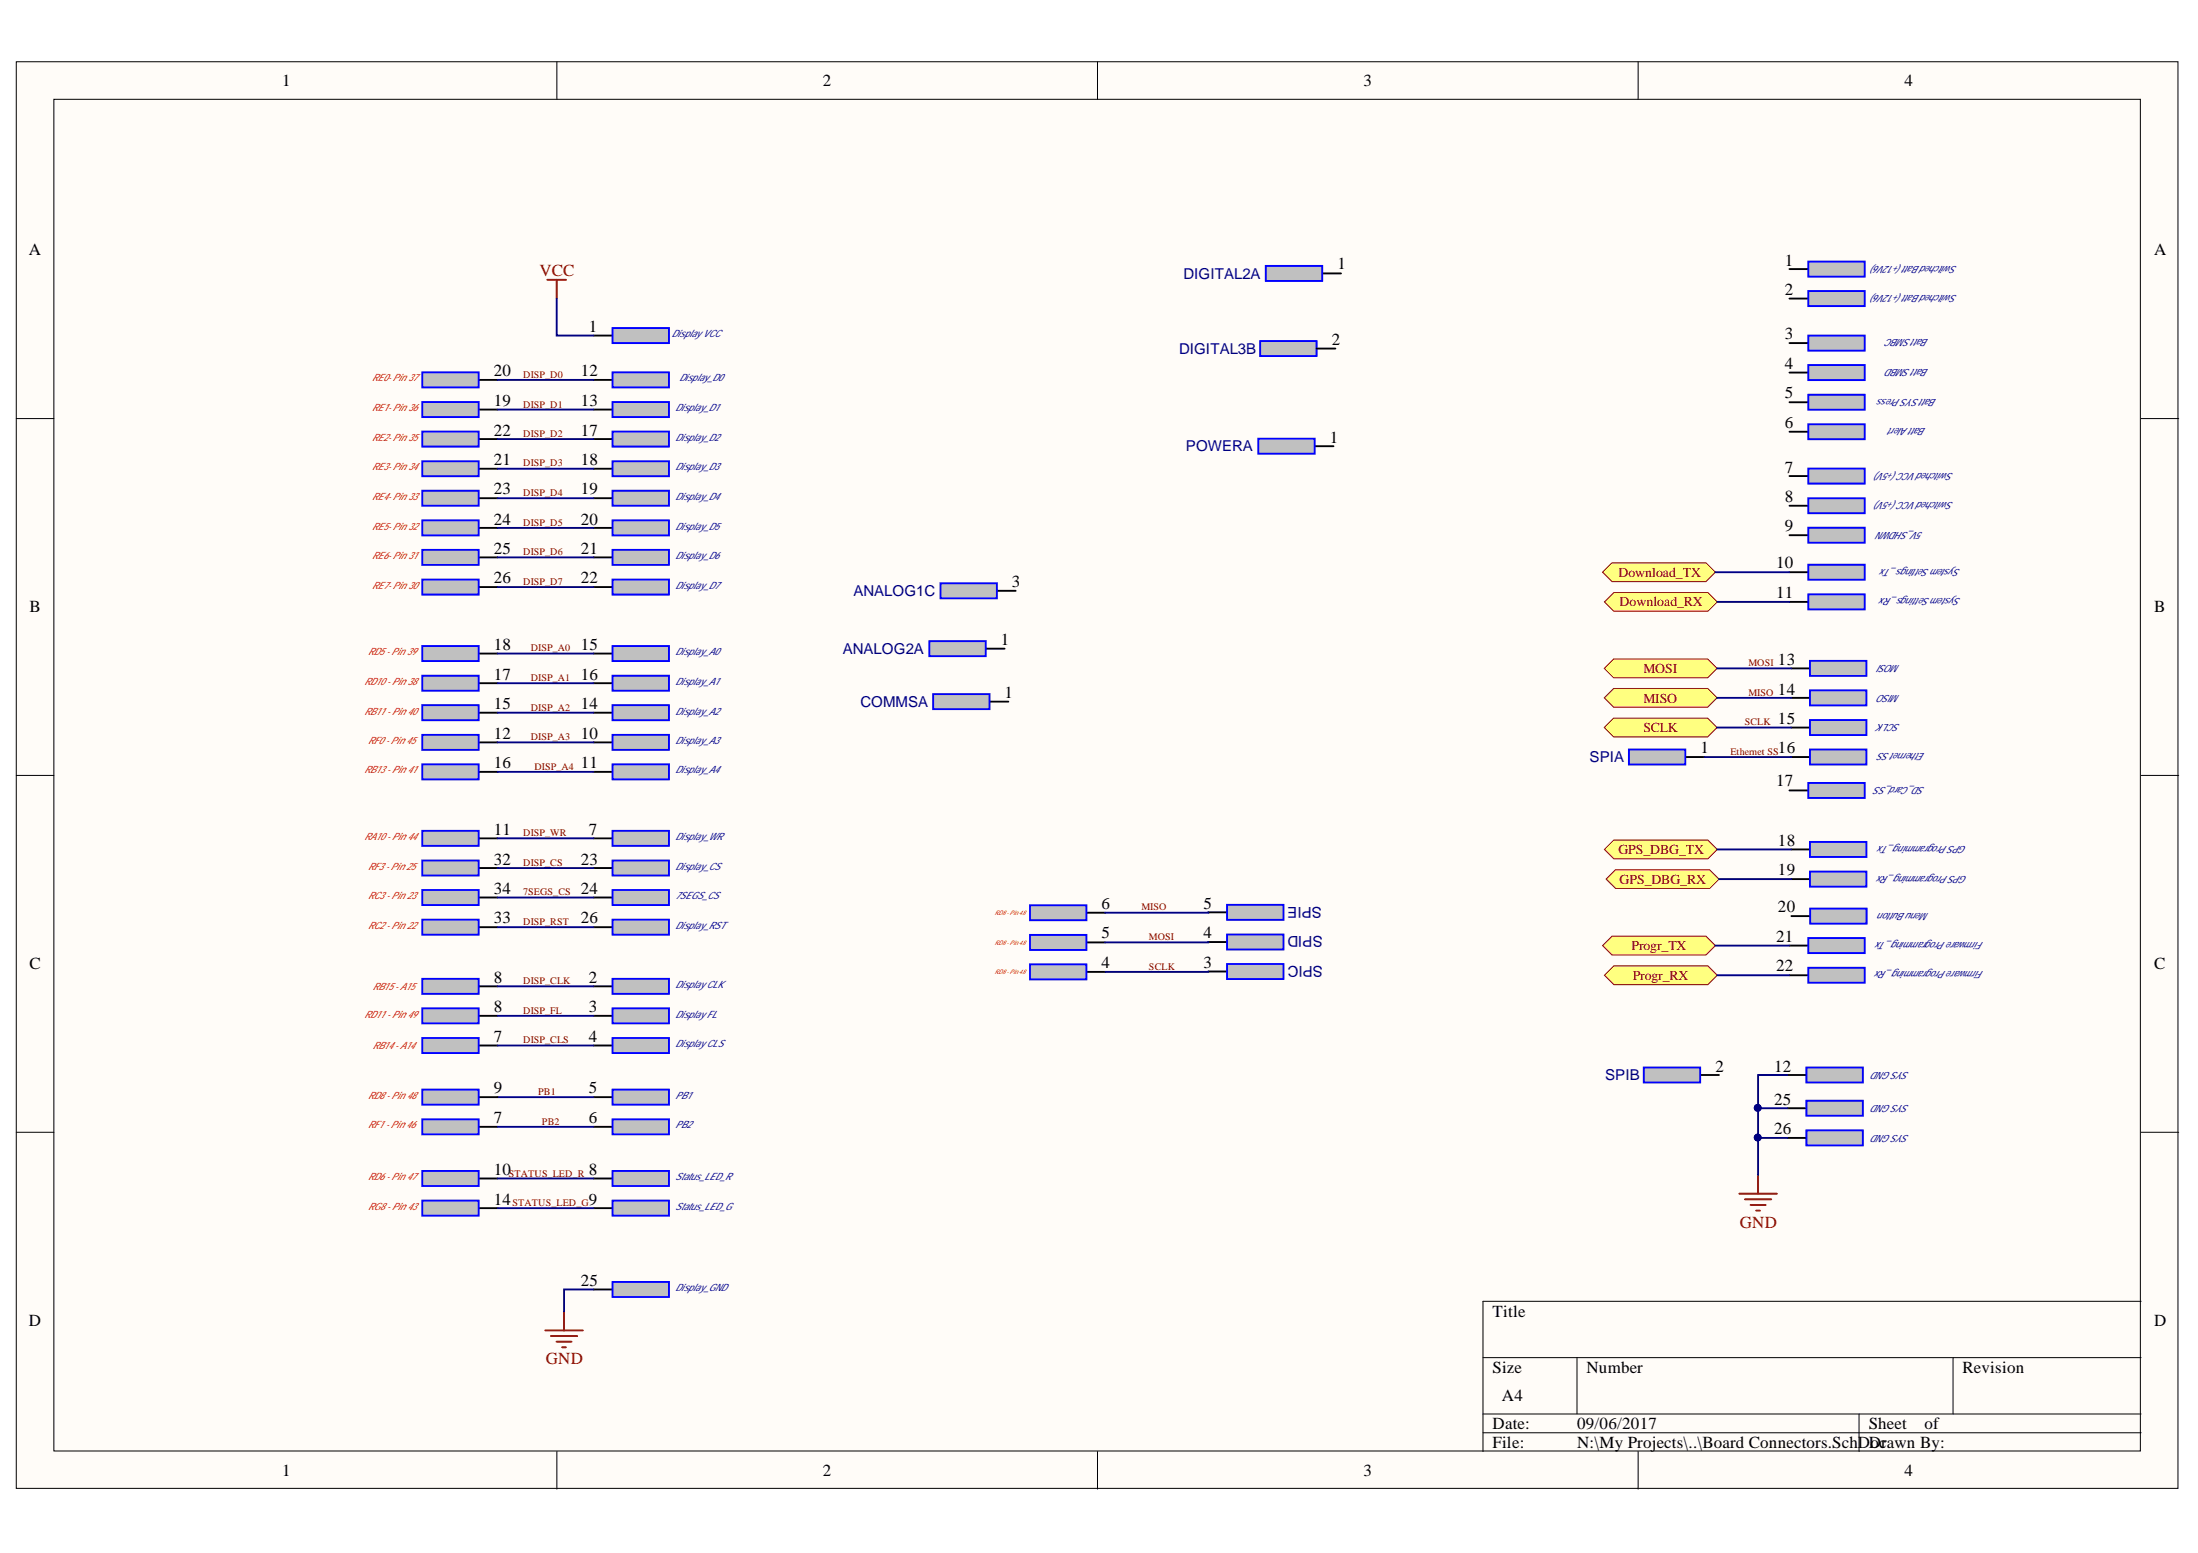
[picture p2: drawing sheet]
<svg xmlns="http://www.w3.org/2000/svg" width="297mm" height="210mm" viewBox="0 0 297 210" stroke-linecap="round" stroke-linejoin="round" font-family="sans-serif">
<g fill="#fffcf8" stroke="#000" stroke-width=".14">
<path d="M2.2 8.3h292.1v192.9h-292.1z"/>
<path d="M7.3 13.4h282v182.7h-282z"/>
</g>
<g fill="none" stroke="#000" stroke-width=".14">
<path d="M75.3 8.3v5.1M148.3 8.3v5.1M221.4 8.3v5.1M2.2 56.6h5.1M289.4 56.6h5M2.2 104.8h5.1M289.4 104.8h5M2.2 153h5.1M289.4 153h5M289.4 175.9h-89v20.3M75.3 196.2v5.1M148.3 196.2v5.1"/>
<path d="M200.4 183.5h89M200.4 191.1h89M200.4 193.7h89M213.1 183.5v7.6M221.4 196.2v5.1M251.2 191.1v5.1M263.9 183.5v7.6"/>
</g>
<path d="M163.3 123.3h2.5" fill="none" stroke="#000" stroke-width=".25"/>
<path d="M165.8 122.3h7.6v2h-7.6z" fill-rule="evenodd" fill="#c0c0c0"/>
<path d="M165.8 122.3h7.6v2h-7.6z" fill="none" stroke="#00f" stroke-width=".25"/>
<path d="M178.7 37h2.5" fill="none" stroke="#000" stroke-width=".25"/>
<path d="M171.1 35.9h7.6v2.1h-7.6z" fill-rule="evenodd" fill="#c0c0c0"/>
<path d="M171.1 35.9h7.6v2.1h-7.6z" fill="none" stroke="#00f" stroke-width=".25"/>
<path d="M170.3 46.1h7.6v2h-7.6z" fill-rule="evenodd" fill="#c0c0c0"/>
<path d="M170.3 46.1h7.6v2h-7.6z" fill="none" stroke="#00f" stroke-width=".25"/>
<path d="M177.9 47.1h2.6M133.2 87.7h2.6" fill="none" stroke="#000" stroke-width=".25"/>
<path d="M125.6 86.7h7.6v2h-7.6z" fill-rule="evenodd" fill="#c0c0c0"/>
<path d="M125.6 86.7h7.6v2h-7.6z" fill="none" stroke="#00f" stroke-width=".25"/>
<path d="M64.7 133.3h2.5" fill="none" stroke="#000" stroke-width=".25"/>
<path d="M57.1 132.3h7.6v2h-7.6z" fill-rule="evenodd" fill="#c0c0c0"/>
<path d="M57.1 132.3h7.6v2h-7.6z" fill="none" stroke="#00f" stroke-width=".25"/>
<path d="M134.7 79.9h2.6" fill="none" stroke="#000" stroke-width=".25"/>
<path d="M127.1 78.8h7.6v2.1h-7.6z" fill-rule="evenodd" fill="#c0c0c0"/>
<path d="M127.1 78.8h7.6v2.1h-7.6z" fill="none" stroke="#00f" stroke-width=".25"/>
<path d="M177.7 60.3h2.5" fill="none" stroke="#000" stroke-width=".25"/>
<path d="M170 59.3h7.7v2h-7.7z" fill-rule="evenodd" fill="#c0c0c0"/>
<path d="M170 59.3h7.7v2h-7.7z" fill="none" stroke="#00f" stroke-width=".25"/>
<path d="M241.8 36.4h2.6" fill="none" stroke="#000" stroke-width=".25"/>
<path d="M244.4 35.4h7.6v2h-7.6z" fill-rule="evenodd" fill="#c0c0c0"/>
<path d="M244.4 35.4h7.6v2h-7.6z" fill="none" stroke="#00f" stroke-width=".25"/>
<path d="M74 37.8h2.5M75.2 37.8v2.6" fill="none" stroke="#800000" stroke-width=".25"/>
<path d="M80.2 45.4h2.6" fill="none" stroke="#000" stroke-width=".25"/>
<path d="M82.8 44.3h7.6v2.1h-7.6z" fill-rule="evenodd" fill="#c0c0c0"/>
<path d="M82.8 44.3h7.6v2.1h-7.6z" fill="none" stroke="#00f" stroke-width=".25"/>
<path d="M80.2 133.3h2.6" fill="none" stroke="#000" stroke-width=".25"/>
<path d="M82.8 132.3h7.6v2h-7.6z" fill-rule="evenodd" fill="#c0c0c0"/>
<path d="M82.8 132.3h7.6v2h-7.6z" fill="none" stroke="#00f" stroke-width=".25"/>
<path d="M80.2 137.3h2.6" fill="none" stroke="#000" stroke-width=".25"/>
<path d="M82.8 136.3h7.6v2h-7.6z" fill-rule="evenodd" fill="#c0c0c0"/>
<path d="M82.8 136.3h7.6v2h-7.6z" fill="none" stroke="#00f" stroke-width=".25"/>
<path d="M80.2 141.3h2.6" fill="none" stroke="#000" stroke-width=".25"/>
<path d="M82.8 140.3h7.6v2h-7.6z" fill-rule="evenodd" fill="#c0c0c0"/>
<path d="M82.8 140.3h7.6v2h-7.6z" fill="none" stroke="#00f" stroke-width=".25"/>
<path d="M80.2 51.3h2.6" fill="none" stroke="#000" stroke-width=".25"/>
<path d="M82.8 50.3h7.6v2.1h-7.6z" fill-rule="evenodd" fill="#c0c0c0"/>
<path d="M82.8 50.3h7.6v2.1h-7.6z" fill="none" stroke="#00f" stroke-width=".25"/>
<path d="M80.2 55.4h2.6" fill="none" stroke="#000" stroke-width=".25"/>
<path d="M82.8 54.3h7.6v2.1h-7.6z" fill-rule="evenodd" fill="#c0c0c0"/>
<path d="M82.8 54.3h7.6v2.1h-7.6z" fill="none" stroke="#00f" stroke-width=".25"/>
<path d="M80.2 59.3h2.6" fill="none" stroke="#000" stroke-width=".25"/>
<path d="M82.8 58.3h7.6v2.1h-7.6z" fill-rule="evenodd" fill="#c0c0c0"/>
<path d="M82.8 58.3h7.6v2.1h-7.6z" fill="none" stroke="#00f" stroke-width=".25"/>
<path d="M80.2 63.4h2.6" fill="none" stroke="#000" stroke-width=".25"/>
<path d="M82.8 62.3h7.6v2.1h-7.6z" fill-rule="evenodd" fill="#c0c0c0"/>
<path d="M82.8 62.3h7.6v2.1h-7.6z" fill="none" stroke="#00f" stroke-width=".25"/>
<path d="M80.2 67.3h2.6" fill="none" stroke="#000" stroke-width=".25"/>
<path d="M82.8 66.3h7.6v2.1h-7.6z" fill-rule="evenodd" fill="#c0c0c0"/>
<path d="M82.8 66.3h7.6v2.1h-7.6z" fill="none" stroke="#00f" stroke-width=".25"/>
<path d="M80.2 71.4h2.6" fill="none" stroke="#000" stroke-width=".25"/>
<path d="M82.8 70.3h7.6v2.1h-7.6z" fill-rule="evenodd" fill="#c0c0c0"/>
<path d="M82.8 70.3h7.6v2.1h-7.6z" fill="none" stroke="#00f" stroke-width=".25"/>
<path d="M80.2 75.3h2.6" fill="none" stroke="#000" stroke-width=".25"/>
<path d="M82.8 74.3h7.6v2.1h-7.6z" fill-rule="evenodd" fill="#c0c0c0"/>
<path d="M82.8 74.3h7.6v2.1h-7.6z" fill="none" stroke="#00f" stroke-width=".25"/>
<path d="M80.2 79.3h2.6" fill="none" stroke="#000" stroke-width=".25"/>
<path d="M82.8 78.3h7.6v2.1h-7.6z" fill-rule="evenodd" fill="#c0c0c0"/>
<path d="M82.8 78.3h7.6v2.1h-7.6z" fill="none" stroke="#00f" stroke-width=".25"/>
<path d="M64.7 100.3h2.5" fill="none" stroke="#000" stroke-width=".25"/>
<path d="M57.1 99.3h7.6v2.1h-7.6z" fill-rule="evenodd" fill="#c0c0c0"/>
<path d="M57.1 99.3h7.6v2.1h-7.6z" fill="none" stroke="#00f" stroke-width=".25"/>
<path d="M64.7 125.3h2.5" fill="none" stroke="#000" stroke-width=".25"/>
<path d="M57.1 124.3h7.6v2h-7.6z" fill-rule="evenodd" fill="#c0c0c0"/>
<path d="M57.1 124.3h7.6v2h-7.6z" fill="none" stroke="#00f" stroke-width=".25"/>
<path d="M64.7 121.3h2.5" fill="none" stroke="#000" stroke-width=".25"/>
<path d="M57.1 120.3h7.6v2h-7.6z" fill-rule="evenodd" fill="#c0c0c0"/>
<path d="M57.1 120.3h7.6v2h-7.6z" fill="none" stroke="#00f" stroke-width=".25"/>
<path d="M64.7 92.3h2.5" fill="none" stroke="#000" stroke-width=".25"/>
<path d="M57.1 91.3h7.6v2.1h-7.6z" fill-rule="evenodd" fill="#c0c0c0"/>
<path d="M57.1 91.3h7.6v2.1h-7.6z" fill="none" stroke="#00f" stroke-width=".25"/>
<path d="M64.7 88.3h2.5" fill="none" stroke="#000" stroke-width=".25"/>
<path d="M57.1 87.3h7.6v2h-7.6z" fill-rule="evenodd" fill="#c0c0c0"/>
<path d="M57.1 87.3h7.6v2h-7.6z" fill="none" stroke="#00f" stroke-width=".25"/>
<path d="M64.7 96.3h2.5" fill="none" stroke="#000" stroke-width=".25"/>
<path d="M57.1 95.3h7.6v2h-7.6z" fill-rule="evenodd" fill="#c0c0c0"/>
<path d="M57.1 95.3h7.6v2h-7.6z" fill="none" stroke="#00f" stroke-width=".25"/>
<path d="M64.7 104.3h2.5" fill="none" stroke="#000" stroke-width=".25"/>
<path d="M57.1 103.3h7.6v2h-7.6z" fill-rule="evenodd" fill="#c0c0c0"/>
<path d="M57.1 103.3h7.6v2h-7.6z" fill="none" stroke="#00f" stroke-width=".25"/>
<path d="M64.7 117.3h2.5" fill="none" stroke="#000" stroke-width=".25"/>
<path d="M57.1 116.3h7.6v2h-7.6z" fill-rule="evenodd" fill="#c0c0c0"/>
<path d="M57.1 116.3h7.6v2h-7.6z" fill="none" stroke="#00f" stroke-width=".25"/>
<path d="M64.7 113.3h2.5" fill="none" stroke="#000" stroke-width=".25"/>
<path d="M57.1 112.3h7.6v2h-7.6z" fill-rule="evenodd" fill="#c0c0c0"/>
<path d="M57.1 112.3h7.6v2h-7.6z" fill="none" stroke="#00f" stroke-width=".25"/>
<path d="M64.7 152.3h2.5" fill="none" stroke="#000" stroke-width=".25"/>
<path d="M57.1 151.3h7.6v2h-7.6z" fill-rule="evenodd" fill="#c0c0c0"/>
<path d="M57.1 151.3h7.6v2h-7.6z" fill="none" stroke="#00f" stroke-width=".25"/>
<path d="M64.7 159.3h2.5" fill="none" stroke="#000" stroke-width=".25"/>
<path d="M57.1 158.3h7.6v2h-7.6z" fill-rule="evenodd" fill="#c0c0c0"/>
<path d="M57.1 158.3h7.6v2h-7.6z" fill="none" stroke="#00f" stroke-width=".25"/>
<path d="M64.7 137.3h2.5" fill="none" stroke="#000" stroke-width=".25"/>
<path d="M57.1 136.3h7.6v2h-7.6z" fill-rule="evenodd" fill="#c0c0c0"/>
<path d="M57.1 136.3h7.6v2h-7.6z" fill="none" stroke="#00f" stroke-width=".25"/>
<path d="M64.7 79.3h2.5" fill="none" stroke="#000" stroke-width=".25"/>
<path d="M57.1 78.3h7.6v2.1h-7.6z" fill-rule="evenodd" fill="#c0c0c0"/>
<path d="M57.1 78.3h7.6v2.1h-7.6z" fill="none" stroke="#00f" stroke-width=".25"/>
<path d="M64.7 75.3h2.5" fill="none" stroke="#000" stroke-width=".25"/>
<path d="M57.1 74.3h7.6v2.1h-7.6z" fill-rule="evenodd" fill="#c0c0c0"/>
<path d="M57.1 74.3h7.6v2.1h-7.6z" fill="none" stroke="#00f" stroke-width=".25"/>
<path d="M64.7 71.4h2.5" fill="none" stroke="#000" stroke-width=".25"/>
<path d="M57.1 70.3h7.6v2.1h-7.6z" fill-rule="evenodd" fill="#c0c0c0"/>
<path d="M57.1 70.3h7.6v2.1h-7.6z" fill="none" stroke="#00f" stroke-width=".25"/>
<path d="M64.7 67.3h2.5" fill="none" stroke="#000" stroke-width=".25"/>
<path d="M57.1 66.3h7.6v2.1h-7.6z" fill-rule="evenodd" fill="#c0c0c0"/>
<path d="M57.1 66.3h7.6v2.1h-7.6z" fill="none" stroke="#00f" stroke-width=".25"/>
<path d="M64.7 63.4h2.5" fill="none" stroke="#000" stroke-width=".25"/>
<path d="M57.1 62.3h7.6v2.1h-7.6z" fill-rule="evenodd" fill="#c0c0c0"/>
<path d="M57.1 62.3h7.6v2.1h-7.6z" fill="none" stroke="#00f" stroke-width=".25"/>
<path d="M64.7 59.3h2.5" fill="none" stroke="#000" stroke-width=".25"/>
<path d="M57.1 58.3h7.6v2.1h-7.6z" fill-rule="evenodd" fill="#c0c0c0"/>
<path d="M57.1 58.3h7.6v2.1h-7.6z" fill="none" stroke="#00f" stroke-width=".25"/>
<path d="M64.7 55.4h2.5" fill="none" stroke="#000" stroke-width=".25"/>
<path d="M57.1 54.3h7.6v2.1h-7.6z" fill-rule="evenodd" fill="#c0c0c0"/>
<path d="M57.1 54.3h7.6v2.1h-7.6z" fill="none" stroke="#00f" stroke-width=".25"/>
<path d="M64.7 51.3h2.5" fill="none" stroke="#000" stroke-width=".25"/>
<path d="M57.1 50.3h7.6v2.1h-7.6z" fill-rule="evenodd" fill="#c0c0c0"/>
<path d="M57.1 50.3h7.6v2.1h-7.6z" fill="none" stroke="#00f" stroke-width=".25"/>
<path d="M80.2 88.3h2.6" fill="none" stroke="#000" stroke-width=".25"/>
<path d="M82.8 87.3h7.6v2h-7.6z" fill-rule="evenodd" fill="#c0c0c0"/>
<path d="M82.8 87.3h7.6v2h-7.6z" fill="none" stroke="#00f" stroke-width=".25"/>
<path d="M80.2 92.3h2.6" fill="none" stroke="#000" stroke-width=".25"/>
<path d="M82.8 91.3h7.6v2.1h-7.6z" fill-rule="evenodd" fill="#c0c0c0"/>
<path d="M82.8 91.3h7.6v2.1h-7.6z" fill="none" stroke="#00f" stroke-width=".25"/>
<path d="M80.2 96.3h2.6" fill="none" stroke="#000" stroke-width=".25"/>
<path d="M82.8 95.3h7.6v2h-7.6z" fill-rule="evenodd" fill="#c0c0c0"/>
<path d="M82.8 95.3h7.6v2h-7.6z" fill="none" stroke="#00f" stroke-width=".25"/>
<path d="M80.2 100.3h2.6" fill="none" stroke="#000" stroke-width=".25"/>
<path d="M82.8 99.3h7.6v2.1h-7.6z" fill-rule="evenodd" fill="#c0c0c0"/>
<path d="M82.8 99.3h7.6v2.1h-7.6z" fill="none" stroke="#00f" stroke-width=".25"/>
<path d="M80.2 104.3h2.6" fill="none" stroke="#000" stroke-width=".25"/>
<path d="M82.8 103.3h7.6v2h-7.6z" fill-rule="evenodd" fill="#c0c0c0"/>
<path d="M82.8 103.3h7.6v2h-7.6z" fill="none" stroke="#00f" stroke-width=".25"/>
<path d="M80.2 113.3h2.6" fill="none" stroke="#000" stroke-width=".25"/>
<path d="M82.8 112.3h7.6v2h-7.6z" fill-rule="evenodd" fill="#c0c0c0"/>
<path d="M82.8 112.3h7.6v2h-7.6z" fill="none" stroke="#00f" stroke-width=".25"/>
<path d="M80.2 117.3h2.6" fill="none" stroke="#000" stroke-width=".25"/>
<path d="M82.8 116.3h7.6v2h-7.6z" fill-rule="evenodd" fill="#c0c0c0"/>
<path d="M82.8 116.3h7.6v2h-7.6z" fill="none" stroke="#00f" stroke-width=".25"/>
<path d="M80.2 121.3h2.6" fill="none" stroke="#000" stroke-width=".25"/>
<path d="M82.8 120.3h7.6v2h-7.6z" fill-rule="evenodd" fill="#c0c0c0"/>
<path d="M82.8 120.3h7.6v2h-7.6z" fill="none" stroke="#00f" stroke-width=".25"/>
<path d="M80.2 125.3h2.6" fill="none" stroke="#000" stroke-width=".25"/>
<path d="M82.8 124.3h7.6v2h-7.6z" fill-rule="evenodd" fill="#c0c0c0"/>
<path d="M82.8 124.3h7.6v2h-7.6z" fill="none" stroke="#00f" stroke-width=".25"/>
<path d="M80.2 174.3h2.6" fill="none" stroke="#000" stroke-width=".25"/>
<path d="M82.8 173.3h7.6v2h-7.6z" fill-rule="evenodd" fill="#c0c0c0"/>
<path d="M82.8 173.3h7.6v2h-7.6z" fill="none" stroke="#00f" stroke-width=".25"/>
<path d="M80.2 159.3h2.6" fill="none" stroke="#000" stroke-width=".25"/>
<path d="M82.8 158.3h7.6v2h-7.6z" fill-rule="evenodd" fill="#c0c0c0"/>
<path d="M82.8 158.3h7.6v2h-7.6z" fill="none" stroke="#00f" stroke-width=".25"/>
<path d="M80.2 163.3h2.6" fill="none" stroke="#000" stroke-width=".25"/>
<path d="M82.8 162.3h7.6v2h-7.6z" fill-rule="evenodd" fill="#c0c0c0"/>
<path d="M82.8 162.3h7.6v2h-7.6z" fill="none" stroke="#00f" stroke-width=".25"/>
<path d="M64.7 163.3h2.5" fill="none" stroke="#000" stroke-width=".25"/>
<path d="M57.1 162.3h7.6v2h-7.6z" fill-rule="evenodd" fill="#c0c0c0"/>
<path d="M57.1 162.3h7.6v2h-7.6z" fill="none" stroke="#00f" stroke-width=".25"/>
<path d="M73.7 179.8h5.1M76.2 177.3v2.5M74.4 180.6h3.6M75.2 181.3h2M76 182.1h.5" fill="none" stroke="#800000" stroke-width=".25"/>
<path d="M80.2 148.3h2.6" fill="none" stroke="#000" stroke-width=".25"/>
<path d="M82.8 147.3h7.6v2h-7.6z" fill-rule="evenodd" fill="#c0c0c0"/>
<path d="M82.8 147.3h7.6v2h-7.6z" fill="none" stroke="#00f" stroke-width=".25"/>
<path d="M80.2 152.3h2.6" fill="none" stroke="#000" stroke-width=".25"/>
<path d="M82.8 151.3h7.6v2h-7.6z" fill-rule="evenodd" fill="#c0c0c0"/>
<path d="M82.8 151.3h7.6v2h-7.6z" fill="none" stroke="#00f" stroke-width=".25"/>
<path d="M64.7 141.3h2.5" fill="none" stroke="#000" stroke-width=".25"/>
<path d="M57.1 140.3h7.6v2h-7.6z" fill-rule="evenodd" fill="#c0c0c0"/>
<path d="M57.1 140.3h7.6v2h-7.6z" fill="none" stroke="#00f" stroke-width=".25"/>
<path d="M241.8 40.4h2.6" fill="none" stroke="#000" stroke-width=".25"/>
<path d="M244.4 39.3h7.6v2.1h-7.6z" fill-rule="evenodd" fill="#c0c0c0"/>
<path d="M244.4 39.3h7.6v2.1h-7.6z" fill="none" stroke="#00f" stroke-width=".25"/>
<path d="M241.6 149.8h2.5" fill="none" stroke="#000" stroke-width=".25"/>
<path d="M244.1 148.8h7.6v2h-7.6z" fill-rule="evenodd" fill="#c0c0c0"/>
<path d="M244.1 148.8h7.6v2h-7.6z" fill="none" stroke="#00f" stroke-width=".25"/>
<path d="M241.6 153.8h2.5" fill="none" stroke="#000" stroke-width=".25"/>
<path d="M244.1 152.8h7.6v2h-7.6z" fill-rule="evenodd" fill="#c0c0c0"/>
<path d="M244.1 152.8h7.6v2h-7.6z" fill="none" stroke="#00f" stroke-width=".25"/>
<path d="M241.8 64.3h2.6" fill="none" stroke="#000" stroke-width=".25"/>
<path d="M244.4 63.3h7.6v2.1h-7.6z" fill-rule="evenodd" fill="#c0c0c0"/>
<path d="M244.4 63.3h7.6v2.1h-7.6z" fill="none" stroke="#00f" stroke-width=".25"/>
<path d="M241.8 68.4h2.6" fill="none" stroke="#000" stroke-width=".25"/>
<path d="M244.4 67.3h7.6v2.1h-7.6z" fill-rule="evenodd" fill="#c0c0c0"/>
<path d="M244.4 67.3h7.6v2.1h-7.6z" fill="none" stroke="#00f" stroke-width=".25"/>
<path d="M242.1 90.3h2.5" fill="none" stroke="#000" stroke-width=".25"/>
<path d="M244.6 89.3h7.6v2.1h-7.6z" fill-rule="evenodd" fill="#c0c0c0"/>
<path d="M244.6 89.3h7.6v2.1h-7.6z" fill="none" stroke="#00f" stroke-width=".25"/>
<path d="M242.1 94.3h2.5" fill="none" stroke="#000" stroke-width=".25"/>
<path d="M244.6 93.3h7.6v2h-7.6z" fill-rule="evenodd" fill="#c0c0c0"/>
<path d="M244.6 93.3h7.6v2h-7.6z" fill="none" stroke="#00f" stroke-width=".25"/>
<path d="M242.1 98.3h2.5" fill="none" stroke="#000" stroke-width=".25"/>
<path d="M244.6 97.3h7.6v2h-7.6z" fill-rule="evenodd" fill="#c0c0c0"/>
<path d="M244.6 97.3h7.6v2h-7.6z" fill="none" stroke="#00f" stroke-width=".25"/>
<path d="M242.1 102.3h2.5" fill="none" stroke="#000" stroke-width=".25"/>
<path d="M244.6 101.3h7.6v2h-7.6z" fill-rule="evenodd" fill="#c0c0c0"/>
<path d="M244.6 101.3h7.6v2h-7.6z" fill="none" stroke="#00f" stroke-width=".25"/>
<path d="M241.8 46.4h2.6" fill="none" stroke="#000" stroke-width=".25"/>
<path d="M244.4 45.4h7.6v2h-7.6z" fill-rule="evenodd" fill="#c0c0c0"/>
<path d="M244.4 45.4h7.6v2h-7.6z" fill="none" stroke="#00f" stroke-width=".25"/>
<path d="M241.8 50.4h2.6" fill="none" stroke="#000" stroke-width=".25"/>
<path d="M244.4 49.3h7.6v2.1h-7.6z" fill-rule="evenodd" fill="#c0c0c0"/>
<path d="M244.4 49.3h7.6v2.1h-7.6z" fill="none" stroke="#00f" stroke-width=".25"/>
<path d="M241.8 54.4h2.6" fill="none" stroke="#000" stroke-width=".25"/>
<path d="M244.4 53.4h7.6v2h-7.6z" fill-rule="evenodd" fill="#c0c0c0"/>
<path d="M244.4 53.4h7.6v2h-7.6z" fill="none" stroke="#00f" stroke-width=".25"/>
<path d="M241.8 58.4h2.6" fill="none" stroke="#000" stroke-width=".25"/>
<path d="M244.4 57.3h7.6v2.1h-7.6z" fill-rule="evenodd" fill="#c0c0c0"/>
<path d="M244.4 57.3h7.6v2.1h-7.6z" fill="none" stroke="#00f" stroke-width=".25"/>
<path d="M241.8 127.8h2.6" fill="none" stroke="#000" stroke-width=".25"/>
<path d="M244.4 126.8h7.6v2h-7.6z" fill-rule="evenodd" fill="#c0c0c0"/>
<path d="M244.4 126.8h7.6v2h-7.6z" fill="none" stroke="#00f" stroke-width=".25"/>
<path d="M241.8 131.8h2.6" fill="none" stroke="#000" stroke-width=".25"/>
<path d="M244.4 130.8h7.6v2h-7.6z" fill-rule="evenodd" fill="#c0c0c0"/>
<path d="M244.4 130.8h7.6v2h-7.6z" fill="none" stroke="#00f" stroke-width=".25"/>
<g fill="#ffff80" stroke="#800000" stroke-width=".14">
<path d="M216.6 127.8l1.2-1.3h12.7l1.3 1.3-1.3 1.3h-12.7z" fill-rule="evenodd"/>
<path d="M216.8 131.8l1.3-1.3h12.7l1.3 1.3-1.3 1.3h-12.7z" fill-rule="evenodd"/>
</g>
<path d="M237.6 158.8v2.5M235 161.3h5.1M235.8 162.1h3.6M236.6 162.9h2M237.3 163.6h.5" fill="none" stroke="#800000" stroke-width=".25"/>
<path d="M242.1 114.8h2.5" fill="none" stroke="#000" stroke-width=".25"/>
<path d="M244.6 113.8h7.6v2h-7.6z" fill-rule="evenodd" fill="#c0c0c0"/>
<path d="M244.6 113.8h7.6v2h-7.6z" fill="none" stroke="#00f" stroke-width=".25"/>
<path d="M242.1 118.8h2.5" fill="none" stroke="#000" stroke-width=".25"/>
<path d="M244.6 117.8h7.6v2h-7.6z" fill-rule="evenodd" fill="#c0c0c0"/>
<path d="M244.6 117.8h7.6v2h-7.6z" fill="none" stroke="#00f" stroke-width=".25"/>
<g fill="#ffff80" stroke="#800000" stroke-width=".14">
<path d="M217.1 118.8l1.2-1.2h12.7l1.3 1.2-1.3 1.3h-12.7z" fill-rule="evenodd"/>
<path d="M216.8 114.8l1.3-1.3h12.7l1.3 1.3-1.3 1.3h-12.7z" fill-rule="evenodd"/>
</g>
<path d="M241.8 77.3h2.6" fill="none" stroke="#000" stroke-width=".25"/>
<path d="M244.4 76.3h7.6v2.1h-7.6z" fill-rule="evenodd" fill="#c0c0c0"/>
<path d="M244.4 76.3h7.6v2.1h-7.6z" fill="none" stroke="#00f" stroke-width=".25"/>
<path d="M241.8 81.4h2.6" fill="none" stroke="#000" stroke-width=".25"/>
<path d="M244.4 80.3h7.6v2.1h-7.6z" fill-rule="evenodd" fill="#c0c0c0"/>
<path d="M244.4 80.3h7.6v2.1h-7.6z" fill="none" stroke="#00f" stroke-width=".25"/>
<g fill="#ffff80" stroke="#800000" stroke-width=".14">
<path d="M216.8 81.4l1.3-1.3h12.7l1.3 1.3-1.3 1.2h-12.7z" fill-rule="evenodd"/>
<path d="M216.6 77.3l1.2-1.2h12.7l1.3 1.2-1.3 1.3h-12.7z" fill-rule="evenodd"/>
</g>
<path d="M241.8 72.3h2.6" fill="none" stroke="#000" stroke-width=".25"/>
<path d="M244.4 71.3h7.6v2.1h-7.6z" fill-rule="evenodd" fill="#c0c0c0"/>
<path d="M244.4 71.3h7.6v2.1h-7.6z" fill="none" stroke="#00f" stroke-width=".25"/>
<path d="M241.6 145.3h2.5" fill="none" stroke="#000" stroke-width=".25"/>
<path d="M244.1 144.3h7.6v2h-7.6z" fill-rule="evenodd" fill="#c0c0c0"/>
<path d="M244.1 144.3h7.6v2h-7.6z" fill="none" stroke="#00f" stroke-width=".25"/>
<path d="M242.1 123.8h2.5" fill="none" stroke="#000" stroke-width=".25"/>
<path d="M244.6 122.8h7.7v2h-7.7z" fill-rule="evenodd" fill="#c0c0c0"/>
<path d="M244.6 122.8h7.7v2h-7.7z" fill="none" stroke="#00f" stroke-width=".25"/>
<path d="M241.8 106.8h2.6" fill="none" stroke="#000" stroke-width=".25"/>
<path d="M244.4 105.8h7.6v2.1h-7.6z" fill-rule="evenodd" fill="#c0c0c0"/>
<path d="M244.4 105.8h7.6v2.1h-7.6z" fill="none" stroke="#00f" stroke-width=".25"/>
<path d="M133.7 94.8h2.6" fill="none" stroke="#000" stroke-width=".25"/>
<path d="M126.1 93.8h7.6v2h-7.6z" fill-rule="evenodd" fill="#c0c0c0"/>
<path d="M126.1 93.8h7.6v2h-7.6z" fill="none" stroke="#00f" stroke-width=".25"/>
<path d="M146.8 123.4h2.6" fill="none" stroke="#000" stroke-width=".25"/>
<path d="M139.2 122.3h7.6v2.1h-7.6z" fill-rule="evenodd" fill="#c0c0c0"/>
<path d="M139.2 122.3h7.6v2.1h-7.6z" fill="none" stroke="#00f" stroke-width=".25"/>
<path d="M146.8 127.4h2.6" fill="none" stroke="#000" stroke-width=".25"/>
<path d="M139.2 126.4h7.6v2h-7.6z" fill-rule="evenodd" fill="#c0c0c0"/>
<path d="M139.2 126.4h7.6v2h-7.6z" fill="none" stroke="#00f" stroke-width=".25"/>
<path d="M146.8 131.4h2.6" fill="none" stroke="#000" stroke-width=".25"/>
<path d="M139.2 130.3h7.6v2.1h-7.6z" fill-rule="evenodd" fill="#c0c0c0"/>
<path d="M139.2 130.3h7.6v2.1h-7.6z" fill="none" stroke="#00f" stroke-width=".25"/>
<path d="M163.3 127.3h2.5" fill="none" stroke="#000" stroke-width=".25"/>
<path d="M165.8 126.3h7.6v2h-7.6z" fill-rule="evenodd" fill="#c0c0c0"/>
<path d="M165.8 126.3h7.6v2h-7.6z" fill="none" stroke="#00f" stroke-width=".25"/>
<path d="M163.3 131.3h2.5" fill="none" stroke="#000" stroke-width=".25"/>
<path d="M165.8 130.3h7.6v2h-7.6z" fill-rule="evenodd" fill="#c0c0c0"/>
<path d="M165.8 130.3h7.6v2h-7.6z" fill="none" stroke="#00f" stroke-width=".25"/>
<path d="M229.8 145.3h2.5" fill="none" stroke="#000" stroke-width=".25"/>
<path d="M222.1 144.3h7.7v2h-7.7z" fill-rule="evenodd" fill="#c0c0c0"/>
<path d="M222.1 144.3h7.7v2h-7.7z" fill="none" stroke="#00f" stroke-width=".25"/>
<path d="M227.8 102.3h2.5" fill="none" stroke="#000" stroke-width=".25"/>
<path d="M220.1 101.3h7.7v2h-7.7z" fill-rule="evenodd" fill="#c0c0c0"/>
<path d="M220.1 101.3h7.7v2h-7.7z" fill="none" stroke="#00f" stroke-width=".25"/>
<g fill="#ffff80" stroke="#800000" stroke-width=".14">
<path d="M216.8 90.3l1.3-1.2h12.7l1.2 1.2-1.2 1.3h-12.7z" fill-rule="evenodd"/>
<path d="M216.8 94.3l1.3-1.2h12.7l1.2 1.2-1.2 1.3h-12.7z" fill-rule="evenodd"/>
<path d="M216.8 98.3l1.3-1.2h12.7l1.2 1.2-1.2 1.3h-12.7z" fill-rule="evenodd"/>
</g>
<g fill="none" stroke="#000080" stroke-width=".25">
<path d="M67.2 51.3h13M67.2 55.4h13M67.2 59.3h13M75.2 40.4v5h5M67.2 63.4h13M67.2 67.3h13M67.2 71.4h13M67.2 75.3h13M67.2 79.3h13M231.8 77.3h10M67.2 88.3h13M67.2 92.3h13"/>
<path d="M67.2 96.3h13M232 90.3h10.1M232 94.3h10.1M232 98.3h10.1M232.1 81.4h9.7M67.2 100.3h13M67.2 104.3h13M67.2 113.3h13M67.2 117.3h13M230.3 102.3h11.8M232.1 114.8h10M232.3 118.8h9.8"/>
<path d="M67.2 121.3h13M67.2 125.3h13M67.2 133.3h13M67.2 137.3h13M163.3 131.3l-13.9 .1M163.3 127.3l-13.9 .1M163.3 123.3l-13.9 .1M231.8 127.8h10M232.1 131.8h9.7M67.2 141.3h13M67.2 159.3h13M67.2 148.3h13"/>
<path d="M237.6 153.8h4M237.6 149.8h4M241.6 145.3h-4v13.5M67.2 163.3h13M80.2 174.3h-4v3"/>
</g>
<g fill="#000080" stroke="#000080" stroke-width=".14">
<circle cx="237.5" cy="153.7" r=".46"/>
<circle cx="237.5" cy="149.7" r=".46"/>
</g>
<path d="M64.7 148.3h2.5" fill="none" stroke="#000" stroke-width=".25"/>
<path d="M57.1 147.3h7.6v2h-7.6z" fill-rule="evenodd" fill="#c0c0c0"/>
<path d="M57.1 147.3h7.6v2h-7.6z" fill="none" stroke="#00f" stroke-width=".25"/>
<path d="M67.2 152.3h13" fill="none" stroke="#000080" stroke-width=".25"/>
<g font-size="2.3">
<text x="38.1" y="11.7">1</text>
<text x="111.2" y="11.7">2</text>
<text x="184.3" y="11.7">3</text>
<text x="257.4" y="11.7">4</text>
<text x="3.9" y="34.5">A</text>
<text x="241.2" y="35.9">1</text>
<text x="291.1" y="34.5">A</text>
<text x="180.7" y="36.4">1</text>
<text x="241.2" y="39.9">2</text>
<text x="79.6" y="44.9">1</text>
<text x="180" y="46.6">2</text>
<text x="241.2" y="45.9">3</text>
<text x="66.7" y="50.9">20</text>
<text x="78.5" y="50.9">12</text>
<text x="241.2" y="49.9">4</text>
<text x="241.2" y="53.8">5</text>
<text x="66.7" y="58.9">22</text>
<text x="66.7" y="54.8">19</text>
<text x="78.5" y="54.8">13</text>
<text x="78.5" y="58.9">17</text>
<text x="179.7" y="59.8">1</text>
<text x="241.2" y="57.9">6</text>
<text x="66.7" y="62.9">21</text>
<text x="78.5" y="62.9">18</text>
<text x="241.2" y="63.9">7</text>
<text x="66.7" y="70.9">24</text>
<text x="66.7" y="66.8">23</text>
<text x="78.5" y="66.8">19</text>
<text x="78.5" y="70.9">20</text>
<text x="241.2" y="67.8">8</text>
<text x="241.2" y="71.8">9</text>
<text x="66.7" y="74.9">25</text>
<text x="78.5" y="74.9">21</text>
<text x="240" y="76.8">10</text>
<text x="4" y="82.7">B</text>
<text x="66.7" y="78.8">26</text>
<text x="78.5" y="78.8">22</text>
<text x="136.8" y="79.3">3</text>
<text x="240" y="80.9">11</text>
<text x="291.1" y="82.7">B</text>
<text x="66.7" y="87.9">18</text>
<text x="78.5" y="87.9">15</text>
<text x="135.2" y="87.2">1</text>
<text x="240.3" y="89.8">13</text>
<text x="66.7" y="91.8">17</text>
<text x="66.7" y="95.8">15</text>
<text x="78.5" y="91.8">16</text>
<text x="78.5" y="95.8">14</text>
<text x="135.7" y="94.3">1</text>
<text x="240.3" y="93.9">14</text>
<text x="66.7" y="99.9">12</text>
<text x="78.5" y="99.9">10</text>
<text x="229.8" y="101.8">1</text>
<text x="240.3" y="97.8">15</text>
<text x="240.3" y="101.8">16</text>
<text x="66.7" y="103.8">16</text>
<text x="78.5" y="103.8">11</text>
<text x="240" y="106.3">17</text>
<text x="66.7" y="112.8">11</text>
<text x="79.6" y="112.8">7</text>
<text x="66.7" y="116.9">32</text>
<text x="78.5" y="116.9">23</text>
<text x="240.3" y="114.3">18</text>
<text x="240.3" y="118.3">19</text>
<text x="66.7" y="124.8">33</text>
<text x="66.7" y="120.8">34</text>
<text x="78.5" y="120.8">24</text>
<text x="78.5" y="124.8">26</text>
<text x="148.8" y="122.9">6</text>
<text x="162.6" y="122.9">5</text>
<text x="240.3" y="123.3">20</text>
<text x="4" y="131">C</text>
<text x="148.8" y="126.8">5</text>
<text x="148.8" y="130.9">4</text>
<text x="162.6" y="126.8">4</text>
<text x="162.6" y="130.8">3</text>
<text x="240" y="127.3">21</text>
<text x="240" y="131.3">22</text>
<text x="291.1" y="131">C</text>
<text x="66.7" y="132.8">8</text>
<text x="66.7" y="136.8">8</text>
<text x="79.6" y="132.8">2</text>
<text x="79.6" y="136.8">3</text>
<text x="66.7" y="140.8">7</text>
<text x="79.6" y="140.8">4</text>
<text x="66.7" y="147.8">9</text>
<text x="79.6" y="147.8">5</text>
<text x="231.8" y="144.8">2</text>
<text x="239.8" y="149.3">25</text>
<text x="239.8" y="144.8">12</text>
<text x="66.7" y="151.8">7</text>
<text x="79.6" y="151.8">6</text>
<text x="239.8" y="153.3">26</text>
<text x="66.7" y="158.8">10</text>
<text x="79.6" y="158.8">8</text>
<text x="66.7" y="162.8">14</text>
<text x="79.6" y="162.8">9</text>
<text x="78.5" y="173.8">25</text>
<text x="3.9" y="179.2">D</text>
<text x="201.7" y="177.9">Title</text>
<text x="291.1" y="179.2">D</text>
<text x="201.7" y="185.6">Size</text>
<text x="214.4" y="185.6">Number</text>
<text x="265.2" y="185.6">Revision</text>
<text x="203" y="189.4">A4</text>
<text x="201.7" y="193.2">Date:</text>
<text x="201.7" y="195.7">File:</text>
<text x="213.1" y="193.2">09/06/2017</text>
<text x="213.1" y="195.7">N:\My Projects\..\Board Connectors.SchDDrawn By:</text>
<text x="252.5" y="193.2">Sheet</text>
<text x="252.8" y="195.7">oc</text>
<text x="260.1" y="193.2">of</text>
<text x="38.1" y="199.5">1</text>
<text x="111.2" y="199.5">2</text>
<text x="184.3" y="199.5">3</text>
<text x="257.4" y="199.5">4</text>
</g>
<g font-size="2.3" fill="#800000">
<text x="72.9" y="37.3">VCC</text>
<text x="235.1" y="165.9">GND</text>
<text x="73.7" y="184.4">GND</text>
</g>
<g font-size="2" fill="#000080">
<text x="159.9" y="37.7">DIGITAL2A</text>
<text x="159.3" y="47.8">DIGITAL3B</text>
<text x="160.3" y="61">POWERA</text>
<text x="115.4" y="80.5">ANALOG1C</text>
<text x="113.9" y="88.4">ANALOG2A</text>
<text x="116.3" y="95.6">COMMSA</text>
<text x="214.8" y="103">SPIA</text>
<text x="178.6" y="122.6" transform="rotate(-180 178.6 122.6)">SPIE</text>
<text x="178.8" y="126.6" transform="rotate(-180 178.8 126.6)">SPID</text>
<text x="178.8" y="130.6" transform="rotate(-180 178.8 130.6)">SPIC</text>
<text x="216.9" y="146">SPIB</text>
</g>
<g font-size="1.9" fill="#800000">
<text x="218.7" y="78">Download_TX</text>
<text x="218.9" y="82">Download_RX</text>
<text x="222.1" y="90.9">MOSI</text>
<text x="222.1" y="95">MISO</text>
<text x="222.1" y="98.9">SCLK</text>
<text x="218.7" y="115.4">GPS_DBG_TX</text>
<text x="218.9" y="119.5">GPS_DBG_RX</text>
<text x="220.5" y="128.4">Progr_TX</text>
<text x="220.7" y="132.4">Progr_RX</text>
</g>
<g font-size="1.4" fill="#000080">
<text x="264.5" y="35.9" transform="rotate(-180 264.5 35.9)">Switched Batt (+12V6)</text>
<text x="264.5" y="39.9" transform="rotate(-180 264.5 39.9)">Switched Batt (+12V6)</text>
<text x="90.7" y="45.5">Display VCC</text>
<text x="260.7" y="45.9" transform="rotate(-180 260.7 45.9)">BattSMBC</text>
<text x="91.8" y="51.5">Display_D0</text>
<text x="260.7" y="49.9" transform="rotate(-180 260.7 49.9)">Batt SMBD</text>
<text x="261.8" y="53.9" transform="rotate(-180 261.8 53.9)">BattSYS Press</text>
<text x="91.3" y="55.6">Display_D1</text>
<text x="91.3" y="59.6">Display_D2</text>
<text x="260.3" y="57.9" transform="rotate(-180 260.3 57.9)">Batt Alert</text>
<text x="91.3" y="63.5">Display_D3</text>
<text x="264" y="63.9" transform="rotate(-180 264 63.9)">Switched VCC (+5V)</text>
<text x="91.3" y="67.6">Display_D4</text>
<text x="91.3" y="71.6">Display_D5</text>
<text x="259.9" y="71.9" transform="rotate(-180 259.9 71.9)">5V_SHDWN</text>
<text x="264" y="67.8" transform="rotate(-180 264 67.8)">Switched VCC (+5V)</text>
<text x="91.3" y="75.5">Display_D6</text>
<text x="265" y="76.9" transform="rotate(-180 265 76.9)">System Settings _Tx</text>
<text x="91.3" y="79.6">Display_D7</text>
<text x="265.1" y="80.9" transform="rotate(-180 265.1 80.9)">System Settings _Rx</text>
<text x="91.3" y="88.6">Display_A0</text>
<text x="256.8" y="89.8" transform="rotate(-180 256.8 89.8)">MOSI</text>
<text x="91.3" y="92.5">Display_A1</text>
<text x="256.8" y="93.9" transform="rotate(-180 256.8 93.9)">MISO</text>
<text x="91.3" y="96.6">Display_A2</text>
<text x="91.3" y="100.5">Display_A3</text>
<text x="256.8" y="97.8" transform="rotate(-180 256.8 97.8)">SCLK</text>
<text x="260.1" y="101.8" transform="rotate(-180 260.1 101.8)">Ethernet SS</text>
<text x="91.3" y="104.5">Display_A4</text>
<text x="260.1" y="106.4" transform="rotate(-180 260.1 106.4)">SD_Card_SS</text>
<text x="91.3" y="113.6">Display_WR</text>
<text x="91.3" y="117.5">Display_CS</text>
<text x="265.8" y="114.3" transform="rotate(-180 265.8 114.3)">GPS Programming _Tx</text>
<text x="265.9" y="118.4" transform="rotate(-180 265.9 118.4)">GPS Programming _Rx</text>
<text x="91.3" y="121.5">7SEGS_CS</text>
<text x="91.3" y="125.6">Display_RST</text>
<text x="260.7" y="123.4" transform="rotate(-180 260.7 123.4)">Menu Button</text>
<text x="268.1" y="127.3" transform="rotate(-180 268.1 127.3)">Firmware Programming _Tx</text>
<text x="268.1" y="131.3" transform="rotate(-180 268.1 131.3)">FirmwareProgramming _Rx</text>
<text x="91.3" y="133.5">Display CLK</text>
<text x="91.3" y="137.6">Display FL</text>
<text x="91.3" y="141.5">Display CLS</text>
<text x="91.3" y="148.5">PB1</text>
<text x="258" y="149.3" transform="rotate(-180 258 149.3)">SYS GND</text>
<text x="258" y="144.8" transform="rotate(-180 258 144.8)">SYS GND</text>
<text x="91.3" y="152.5">PB2</text>
<text x="258" y="153.4" transform="rotate(-180 258 153.4)">SYS GND</text>
<text x="91.3" y="159.5">Status_LED_R</text>
<text x="91.3" y="163.5">Status_LED_G</text>
<text x="91.3" y="174.5">Display_GND</text>
</g>
<g font-size="1.4" fill="#f00">
<text x="50.2" y="51.5">RE0- Pin 37</text>
<text x="50.2" y="59.6">RE2- Pin 35</text>
<text x="50.2" y="55.6">RE1- Pin 36</text>
<text x="50.2" y="63.5">RE3- Pin 34</text>
<text x="50.2" y="71.6">RE5- Pin 32</text>
<text x="50.2" y="67.6">RE4- Pin 33</text>
<text x="50.2" y="75.5">RE6- Pin 31</text>
<text x="50.2" y="79.6">RE7- Pin 30</text>
<text x="49.7" y="88.6">RD5 - Pin 39</text>
<text x="49.2" y="92.5">RD10 - Pin 38</text>
<text x="49.2" y="96.6">RB11 - Pin 40</text>
<text x="49.7" y="100.5">RF0 - Pin 45</text>
<text x="49.2" y="104.5">RB13 - Pin 41</text>
<text x="49.2" y="113.6">RA10 - Pin 44</text>
<text x="49.7" y="117.5">RF3 - Pin 25</text>
<text x="49.7" y="125.6">RC2 - Pin 22</text>
<text x="49.7" y="121.5">RC3 - Pin 23</text>
<text x="49.2" y="137.6">RD11 - Pin 49</text>
<text x="50.3" y="133.8">RB15 - A15</text>
<text x="50.3" y="141.8">RB14 - A14</text>
<text x="49.7" y="148.5">RD8 - Pin 48</text>
<text x="49.7" y="152.5">RF1 - Pin 46</text>
<text x="49.7" y="159.5">RD6 - Pin 47</text>
<text x="49.7" y="163.5">RG8 - Pin 43</text>
</g>
<g font-size="1.4" fill="#800000">
<text x="70.7" y="51">DISP_D0</text>
<text x="70.7" y="55.1">DISP_D1</text>
<text x="70.7" y="59.1">DISP_D2</text>
<text x="70.7" y="63">DISP_D3</text>
<text x="70.7" y="67.1">DISP_D4</text>
<text x="70.7" y="71.1">DISP_D5</text>
<text x="70.7" y="75">DISP_D6</text>
<text x="70.7" y="79">DISP_D7</text>
<text x="71.7" y="88">DISP_A0</text>
<text x="71.7" y="92">DISP_A1</text>
<text x="236.3" y="90.1">MOSI</text>
<text x="236.3" y="94">MISO</text>
<text x="71.7" y="96.1">DISP_A2</text>
<text x="71.7" y="100">DISP_A3</text>
<text x="235.8" y="98">SCLK</text>
<text x="72.2" y="104">DISP_A4</text>
<text x="233.8" y="102.1">Ethernet SS</text>
<text x="70.7" y="113.1">DISP_WR</text>
<text x="70.7" y="117">DISP_CS</text>
<text x="70.7" y="121">7SEGS_CS</text>
<text x="70.7" y="125.1">DISP_RST</text>
<text x="154.3" y="123">MISO</text>
<text x="155.3" y="127.1">MOSI</text>
<text x="155.3" y="131.1">SCLK</text>
<text x="70.7" y="133">DISP_CLK</text>
<text x="70.7" y="137.1">DISP_FL</text>
<text x="70.7" y="141">DISP_CLS</text>
<text x="72.7" y="148">PB1</text>
<text x="73.2" y="152">PB2</text>
<text x="68.8" y="159">STATUS_LED_R</text>
<text x="69.3" y="163">STATUS_LED_G</text>
</g>
<g font-size=".8" fill="#f00">
<text x="134.4" y="123.7">RD8 - Pin 48</text>
<text x="134.4" y="127.7">RD8 - Pin 48</text>
<text x="134.4" y="131.6">RD8 - Pin 48</text>
</g>
</svg>
